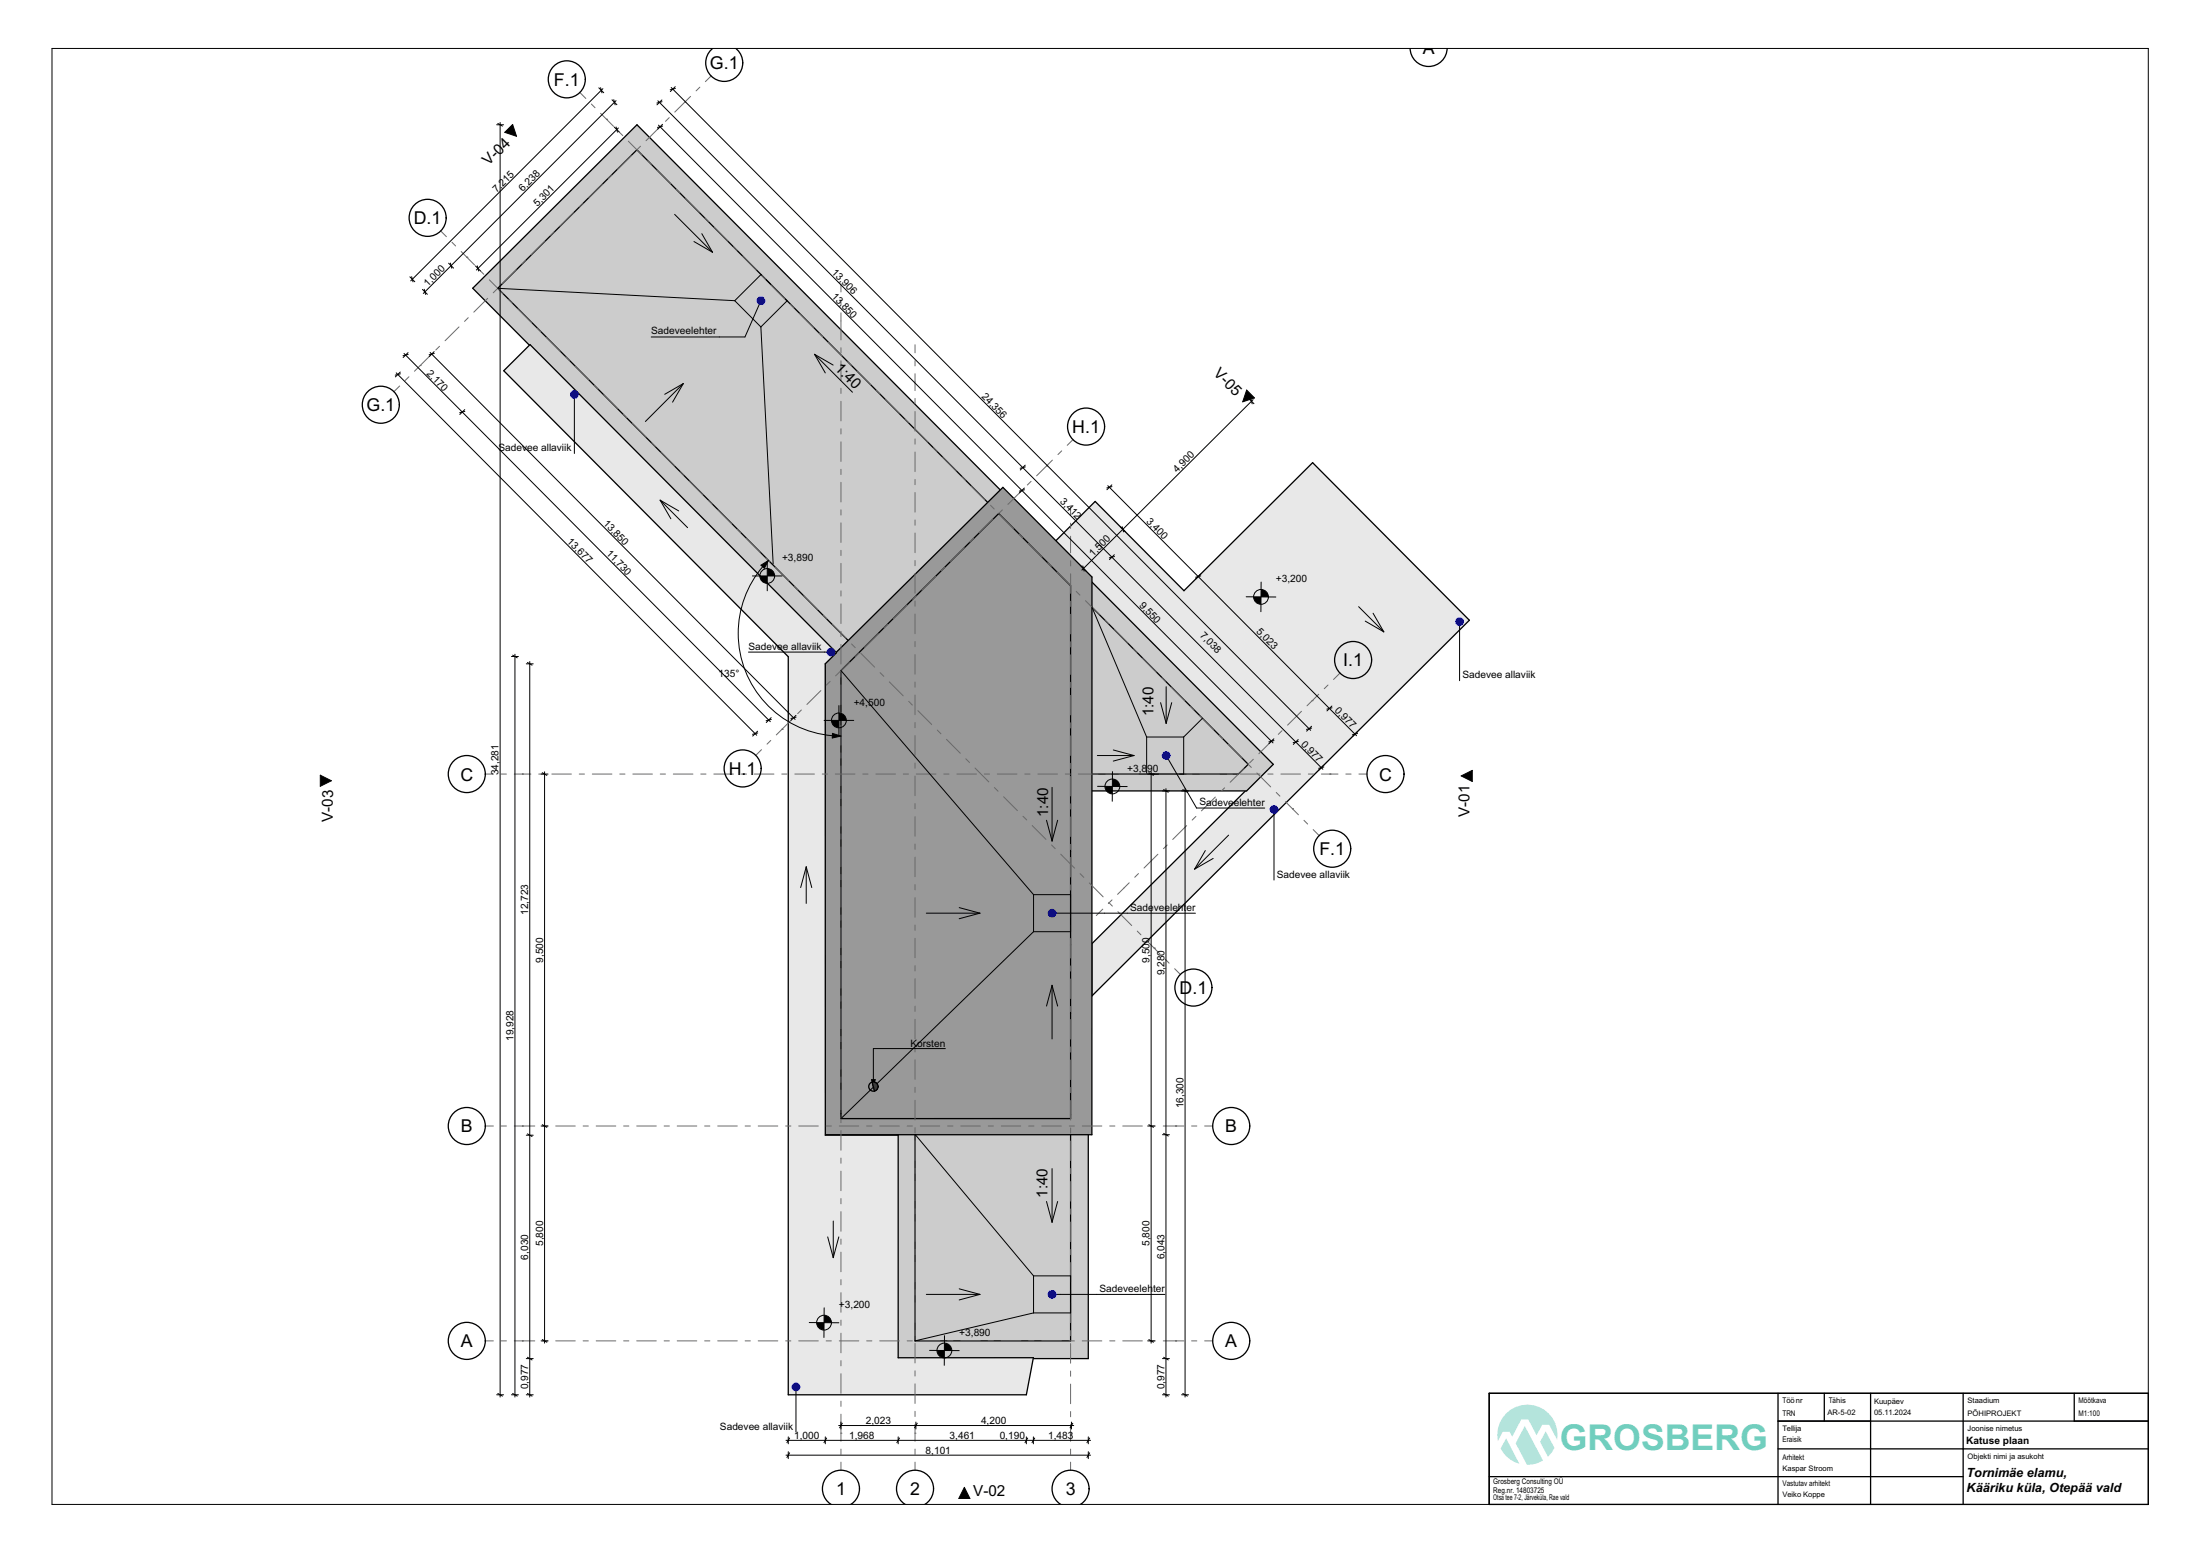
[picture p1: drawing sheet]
<svg xmlns="http://www.w3.org/2000/svg" width="594mm" height="420mm" viewBox="0 0 594 420" stroke-linecap="round" stroke-linejoin="round" font-family="sans-serif">
<path d="M480.1 376.1v30M492.6 376.1v7.5M505.1 376.1v30M530.1 376.1v30M560 376.1v7.5M580 376.1h-177.9v30M402.1 398.6h128M480.1 383.6h99.9M480.1 391.1h99.9" fill="none" stroke="#000" stroke-width=".35"/>
<g fill="#b4e4dc">
<path d="M417.3 386.3l2.4 4.5-.8 1.3-.9 1.1-2.2-4z" fill-rule="evenodd"/>
<path d="M406.7 388.2l3.5 6.9a8.1 8.1 0 0 1-5-4.1z" fill-rule="evenodd"/>
<path d="M411.7 384.9l4.9 9.3-1.4 .7-1.4 .4-1.5 .1-3.1-5.8z" fill-rule="evenodd"/>
<path d="M406.6 381.5a8.1 8.1 0 0 1 9.5-1.5 8.1 8.1 0 0 1 4.3 8.6l-2.1-4h-1.9l-1.5 2.8-2.3-4.2h-1.9l-2.4 4.6-.7-1.3h-1.9l-1.3 2.5a8.1 8.1 0 0 1 2.2-7.5z" fill-rule="evenodd"/>
</g>
<path d="M402.1 376.1h177.9v30h-177.9z" fill="none" stroke="#000" stroke-width=".35"/>
<path d="M14 13.1h566v393h-566z" fill="none" stroke="#000" stroke-width=".27"/>
<!-- layer: Shell - Roof -->
<path d="M127.6 77.8l44.4-44.1 98.2 98.6-44.5 44z" fill-rule="evenodd" fill="#ccc"/>
<path d="M127.6 77.8l44.4-44.1 98.2 98.6-44.5 44z" fill="none" stroke="#000" stroke-width=".35"/>
<path d="M134.4 77.8l37.6-37.4 97.7 98.2-37.6 37.4z" fill-rule="evenodd" fill="#ccc"/>
<path d="M134.4 77.8l37.6-37.4 97.7 98.2-37.6 37.4z" fill="none" stroke="#000" stroke-width=".35"/>
<path d="M283.8 147.2l11.9-11.8 24 24 34.7-34.5 42.3 42.5-101.9 101.4v-14.1l48.3-48z" fill-rule="evenodd" fill="#e8e8e8"/>
<path d="M283.8 147.2l11.9-11.8 24 24 34.7-34.5 42.3 42.5-101.9 101.4v-14.1l48.3-48z" fill="none" stroke="#000" stroke-width=".35"/>
<path d="M289.1 151.3l54.7 55-7.2 7.2h-47.5z" fill-rule="evenodd" fill="#ccc"/>
<path d="M289.1 151.3l54.7 55-7.2 7.2h-47.5z" fill="none" stroke="#000" stroke-width=".35"/>
<path d="M289.1 158.1l47.9 48.2-2.6 2.6h-45.3z" fill-rule="evenodd" fill="#ccc"/>
<path d="M289.1 158.1l47.9 48.2-2.6 2.6h-45.3z" fill="none" stroke="#000" stroke-width=".35"/>
<!-- layer: 2D Drafting - General -->
<path d="M198.4 81.2l7.1-7.1 7 7.1-7.1 7.1zM309.6 198.9h10v10h-10z" fill="none" stroke="#000" stroke-width=".27"/>
<!-- layer: Shell - Roof -->
<path d="M242.3 306.2h51.5v60.5h-51.5z" fill-rule="evenodd" fill="#ccc"/>
<path d="M242.3 306.2h51.5v60.5h-51.5z" fill="none" stroke="#000" stroke-width=".35"/>
<path d="M247.1 303.9h42v58h-42z" fill-rule="evenodd" fill="#ccc"/>
<path d="M247.1 303.9h42v58h-42z" fill="none" stroke="#000" stroke-width=".35"/>
<path d="M222.8 179l48-47.4 24 24.2v150.5h-72z" fill-rule="evenodd" fill="#999"/>
<path d="M222.8 179l48-47.4 24 24.2v150.5h-72z" fill="none" stroke="#000" stroke-width=".35"/>
<path d="M136 100.1l7.1-7.1 82.8 83.2-3.1 3v127.2h19.7v60.1h36.5l-1.9 10h-64.3v-199.2z" fill-rule="evenodd" fill="#e8e8e8"/>
<path d="M136 100.1l7.1-7.1 82.8 83.2-3.1 3v127.2h19.7v60.1h36.5l-1.9 10h-64.3v-199.2z" fill="none" stroke="#000" stroke-width=".35"/>
<path d="M227.1 181l42.6-42.4 19.4 19.5v143.8h-62z" fill-rule="evenodd" fill="#999"/>
<path d="M227.1 181l42.6-42.4 19.4 19.5v143.8h-62z" fill="none" stroke="#000" stroke-width=".35"/>
<!-- layer: Structural - Grid -->
<g fill="none" stroke="#6a6a6a" stroke-width=".27">
<path d="M156.6 25l1.6 1.6M159.7 28.1l1 1M162.2 30.6l3.5 3.5M163.8 32.2h.1M167.2 35.6l1 1M169.6 38.1l3.8 3.8M172.9 39.5l-1 1M178.2 34.2l-3.8 3.8M180.7 31.8l-1 1M184.9 27.6h.1M186.5 26l-4.3 4.3M189 23.5l-1 1"/>
<path d="M192 20.5l-1.5 1.5M154.9 57.4l-3.7 3.7M157.4 54.9l-1 1M162.7 49.7l-3.8 3.7M165.2 47.2l-1 1M170.4 42l-3.7 3.7M174.9 43.4l1 1M177.4 45.9l3.7 3.7M182.6 51.1l1 1M185.1 53.6l3.7 3.8M190.3 58.9l1 1M119 62.3l1.5 1.6"/>
<path d="M122 65.4l1 1M124.5 67.9l3.6 3.6M126 69.4h.1M129.6 73l1 1M132.1 75.5l3.8 3.8M134.2 78l-1 1M139.4 72.8l-3.7 3.7M141.9 70.3l-1 1M147.2 65.1l-3.8 3.7M149.7 62.6l-1 1M192.8 61.4l3.7 3.7M198 66.6l1 1"/>
<path d="M200.5 69.1l3.7 3.8M205.7 74.4l1 1M208.2 76.9l3.7 3.7M227.1 76.6v2.2M113.5 98.7h.1M116.2 96l-4.3 4.2M118.7 93.5l-1 1M123.9 88.2l-3.7 3.8M126.4 85.8l-1 1M131.7 80.5l-3.8 3.8M137.3 80.8l1 1M139.8 83.3l3.8 3.7"/>
<path d="M145.1 88.5l1 1M147.6 91l3.7 3.8M152.8 96.3l1 1M155.3 98.8l3.7 3.7M213.4 82.1l1 1M215.9 84.6l3.8 3.8M221.2 89.9l1 1M223.6 92.4l3.8 3.7M227.1 80.9v1.4M227.1 84.5v7.2M227.1 93.9v1.4M227.1 97.4v5.3"/>
<path d="M228.9 97.6l1 1M247.1 93.1v2.1M247.1 97.3v1.5M107.9 104.2l-1.5 1.5M110.4 101.7l-1 1M160.5 104l1 1M163 106.5l3.7 3.8M168.2 111.8l1 1M170.7 114.3l3.7 3.7M175.9 119.5l1 1M227.1 104.8v1.4M227.1 108.3v5.3"/>
<path d="M227.1 115.7v1.4M227.1 119.3v5.3M231.4 100.1l3.7 3.8M236.6 105.4l1 1M239.1 107.9l3.7 3.7M244.3 113.1l1 1M246.8 115.6l3.7 3.8M247.1 100.9v4.5M247.1 107.5v1.5M247.1 111.1v5.3M247.1 118.5v1.4M289.7 118.7l-1.5 1.5"/>
<path d="M178.4 122.1l3.7 3.7M183.6 127.3l1 1M186.1 129.8l3.8 3.8M191.3 135.1l1 1M193.8 137.6l3.8 3.7M227.1 126.7v1.4M227.1 130.2v5.3M227.1 137.6v1.4M247.1 122v5.3M247.1 129.4v1.4M247.1 132.9v5.3M252 120.9l1 1"/>
<path d="M254.5 123.4l3.7 3.7M259.7 128.6l1 1M262.2 131.1l3.7 3.8M267.4 136.4l1 1M269.9 138.9l3.8 3.7M270.6 137.6l-1 1M275.9 132.4l-3.8 3.7M278.4 129.9l-1 1M282.6 125.7h.1M284.2 124.2l-4.3 4.2M286.7 121.7l-1 1M289.1 136.9v2.2"/>
<path d="M199.1 142.8l1 1M201.5 145.3l3.8 3.8M206.8 150.6l1 1M209.3 153.1l3.7 3.7M214.5 158.3l1 1M227.1 141.1v5.3M227.1 148.5v1.5M227.1 152.1v5.3M227.1 159.5v1.4M247.1 140.4v1.4M247.1 143.9v5.3M247.1 151.3v1.4"/>
<path d="M247.1 154.8v5.3M252.6 155.6l-3.7 3.7M255.1 153.1l-1 1M260.4 147.8l-3.8 3.8M262.9 145.4l-1 1M268.1 140.1l-3.7 3.8M275.2 144.1l.9 1M277.6 146.6l3.8 3.8M282.9 151.9l1 1M285.4 154.4l3.7 3.7M289.1 141.2v1.4M289.1 144.7v4.5"/>
<path d="M289.1 151.4v1.4M289.1 154.9v5.3M290.6 159.6l1 1M217 160.8l3.7 3.8M222.2 166.1l1 1M224.7 168.6l3.7 3.7M227.1 163v5.3M227.1 170.4v1.4M227.1 173.9v5.3M229.4 178.7l-3.8 3.7M229.9 173.8l1 1M231.9 176.2l-1 1"/>
<path d="M232.4 176.3l3.7 3.8M237.1 171l-3.7 3.7M239.6 168.5l-1 1M244.9 163.3l-3.8 3.7M247.1 162.2v1.4M247.1 165.8v5.2M247.1 173.2v1.4M247.1 176.7v5.3M247.4 160.8l-1 1M289.1 162.3v1.4M289.1 165.8v5.3M289.1 173.2v1.4"/>
<path d="M289.1 176.8v5.2M293.1 162.1l3.7 3.8M298.3 167.4l1 1M300.8 169.9l3.7 3.7M306 175.1l1 1M308.5 177.6l3.7 3.8M208.1 199.9l-1 1M211.1 196.8h.1M213.9 194.1l-4.3 4.3M216.4 191.6l-1 1M221.6 186.4l-3.7 3.7M224.1 183.9l-1 1"/>
<path d="M227.1 181.4v1.4M227.1 184.9v5.3M227.1 192.3v1.4M227.1 195.8v5.3M237.6 181.6l1 1M240.1 184.1l3.8 3.7M245.3 189.3l1 1M247.1 184.1v1.4M247.1 187.6v5.3M247.1 195v1.4M247.1 198.6v5.3M247.8 191.8l3.8 3.8"/>
<path d="M253.1 197.1l1 1M255.5 199.6l3.8 3.7M289.1 184.2v1.4M289.1 187.7v5.3M289.1 195.1v1.4M289.1 198.6v5.3M313.7 182.9l1 1M316.2 185.4l3.7 3.7M321.4 190.6l1 1M323.9 193.1l3.8 3.8M329.2 198.4l.9 1M343.6 199.7l-3.7 3.7"/>
<path d="M346.1 197.2l-1 1M351.4 192l-3.8 3.7M354.3 189.1h.1M356.1 187.4l-3.2 3.1M358.6 184.9l-1 1M361.8 181.7l-1.7 1.7M131 208.9h2.2M135.3 208.9h1.4M138.9 208.9h4.4M141 208.9h.1M145.5 208.9h1.4M149 208.9h5.3"/>
<path d="M156.4 208.9h1.4M159.9 208.9h5.3M167.3 208.9h1.4M170.9 208.9h5.3M178.3 208.9h1.4M181.8 208.9h5.3M189.2 208.9h1.4M192.7 208.9h5.3M200.1 208.9h1.5M203.7 208.9h5.3M205.6 202.4l-1.5 1.5M211.1 208.9h1.4"/>
<path d="M214.6 208.9h5.3M222 208.9h1.4M225.5 208.9h5.3M227.1 203.2v1.4M227.1 206.8v5.2M227.1 214.2v1.4M227.1 217.7v5.3M232.9 208.9h1.5M236.5 208.9h5.3M243.9 208.9h1.4M247.1 206v1.4M247.1 209.5v5.3"/>
<path d="M247.1 216.9v1.4M247.4 208.9h5.3M254.8 208.9h1.4M258.3 208.9h5.3M260.8 204.8l1 1M263.3 207.3l3.7 3.8M265.8 208.9h1.4M268.5 212.6l1 1M269.3 208.9h5.3M271 215.1l3.7 3.7M276.7 208.9h1.4M280.2 208.9h5.3"/>
<path d="M287.6 208.9h1.4M289.1 206v1.4M289.1 209.6v5.3M289.1 217v1.4M291.2 208.9h5.2M298.6 208.9h1.4M302.1 208.9h5.3M309.5 208.9h1.4M313 208.9h5.3M320.4 208.9h1.4M324 208.9h5.3M328.1 215.1l-3.7 3.8"/>
<path d="M330.6 212.7l-1 1M331.4 208.9h1.4M331.6 200.9l3.8 3.7M334.9 208.9h5.3M335.9 207.4l-3.8 3.8M336.9 206.1l1 1M338.4 204.9l-1 1M339.4 208.6l3.7 3.8M342.3 208.9h1.4M344.6 213.9l1 1M345.8 208.9h5.3M347.1 216.4l3.5 3.5"/>
<path d="M349 218.3h.1M353.2 208.9h1.5M356.8 208.9h4.5M359.1 208.9h.1M363.4 208.9h1.4M366.9 208.9h2.2M227.1 225.1v1.4M227.1 228.6v5.3M227.1 236v1.4M227.1 239.6v5.3M247.1 220.4v5.3M247.1 227.8v1.5"/>
<path d="M247.1 231.4v5.3M247.1 238.8v1.4M276.2 220.3l1 1M278.7 222.8l3.7 3.8M283.9 228.1l1 1M286.4 230.6l3.7 3.7M289.1 220.5v5.3M289.1 227.9v1.4M289.1 231.4v5.3M289.1 238.8v1.5M291.6 235.8l1 1M294.1 238.3l3.8 3.8"/>
<path d="M304.9 238.3l-3.2 3.1M307.4 235.8l-1 1M312.6 230.6l-3.7 3.7M315.1 228.1l-1 1M320.4 222.9l-3.8 3.7M322.9 220.4l-1 1M352.1 221.4l1 1M354.6 223.9l1.6 1.6M227.1 247v1.4M227.1 250.5v5.3M227.1 257.9v1.4M247.1 242.3v5.3"/>
<path d="M247.1 249.7v1.4M247.1 253.2v5.3M289.1 242.4v5.3M289.1 249.8v1.4M289.1 253.3v5.3M297.7 245.4l-1.7 1.7M299.3 243.6l1 1M300.2 242.9l-1 1M301.8 246.1l3.8 3.7M307.1 251.3l1 1M309.5 253.8l3.7 3.7M311.6 255.9h.1"/>
<path d="M314.7 259l1 1M227.1 261.4v5.3M227.1 268.8v1.5M227.1 272.4v5.3M227.1 279.8v1.4M247.1 260.6v1.5M247.1 264.2v5.3M247.1 271.6v1.4M247.1 275.1v5.3M289.1 260.7v1.4M289.1 264.2v5.3M289.1 271.6v1.5"/>
<path d="M289.1 275.2v5.3M317.2 261.5l1.5 1.5M227.1 283.3v5.3M227.1 290.7v1.4M227.1 294.2v5.3M247.1 282.5v1.4M247.1 286v5.3M247.1 293.5v1.4M247.1 297v5.3M289.1 282.6v1.4M289.1 286.1v5.3M289.1 293.5v1.4"/>
<path d="M289.1 297v5.3M131 303.9h2.2M135.3 303.9h1.4M138.9 303.9h5.5M141 303.9h.1M146.5 303.9h1.4M150 303.9h5.3M157.4 303.9h1.5M161 303.9h5.3M168.4 303.9h1.4M171.9 303.9h5.3M179.3 303.9h1.4"/>
<path d="M182.8 303.9h5.3M190.3 303.9h1.4M193.8 303.9h5.3M201.2 303.9h1.4M204.7 303.9h5.3M212.1 303.9h1.4M215.7 303.9h5.2M223.1 303.9h1.4M226.6 303.9h5.3M227.1 301.6v1.5M227.1 305.2v5.3M227.1 312.6v1.4"/>
<path d="M227.1 316.1v5.3M234 303.9h1.4M237.5 303.9h5.3M244.9 303.9h1.4M247.1 304.4v1.4M247.1 307.9v5.3M247.1 315.3v1.4M247.1 318.9v5.2M248.5 303.9h5.3M255.9 303.9h1.4M259.4 303.9h5.3M266.8 303.9h1.4"/>
<path d="M270.3 303.9h5.3M277.7 303.9h1.5M281.3 303.9h5.3M288.7 303.9h1.4M289.1 304.5v1.4M289.1 308v5.3M289.1 315.4v1.4M289.1 318.9v5.3M292.2 303.9h5.3M299.6 303.9h1.4M303.1 303.9h5.3M310.5 303.9h1.5"/>
<path d="M314.1 303.9h5.5M317.4 303.9h.1M321.7 303.9h1.4M325.3 303.9h2.1M227.1 323.5v1.4M227.1 327v5.3M227.1 334.5v1.4M227.1 338v5.3M247.1 326.3v1.4M247.1 329.8v5.3M247.1 337.2v1.4M289.1 326.3v1.4"/>
<path d="M289.1 329.9v5.2M289.1 337.3v1.4M227.1 345.4v1.4M227.1 348.9v5.3M227.1 356.3v1.4M227.1 359.9v5.2M247.1 340.7v5.3M247.1 348.1v1.4M247.1 351.7v5.3M247.1 359.1v1.4M289.1 340.8v5.3M289.1 348.2v1.4"/>
<path d="M289.1 351.7v5.3M289.1 359.1v1.4M131 361.9h2.2M135.3 361.9h1.4M138.9 361.9h5.5M141 361.9h.1M146.5 361.9h1.4M150 361.9h5.3M157.4 361.9h1.5M161 361.9h5.3M168.4 361.9h1.4M171.9 361.9h5.3"/>
<path d="M179.3 361.9h1.4M182.8 361.9h5.3M190.3 361.9h1.4M193.8 361.9h5.3M201.2 361.9h1.4M204.7 361.9h5.3M212.1 361.9h1.4M215.7 361.9h5.2M223.1 361.9h1.4M226.6 361.9h5.3M227.1 367.3v1.4M227.1 370.8v5.3"/>
<path d="M227.1 378.2v1.4M234 361.9h1.4M237.5 361.9h5.3M244.9 361.9h1.4M247.1 362.6v5.3M247.1 370v1.4M247.1 373.5v5.3M248.5 361.9h5.3M255.9 361.9h1.4M259.4 361.9h5.3M266.8 361.9h1.4M270.3 361.9h5.3"/>
<path d="M277.7 361.9h1.5M281.3 361.9h5.3M288.7 361.9h1.4M289.1 362.7v5.3M289.1 370.1v1.4M289.1 373.6v5.3M292.2 361.9h5.3M299.6 361.9h1.4M303.1 361.9h5.3M310.5 361.9h1.5M314.1 361.9h5.5M317.4 361.9h.1"/>
<path d="M321.7 361.9h1.4M325.3 361.9h2.1M227.1 386.8h.1M227.1 381.7v7.3M227.1 391.1v1.5M227.1 394.7v2.1M247.1 386.8h.1M247.1 380.9v1.5M247.1 384.5v4.5M247.1 391.1v1.5M247.1 394.7v2.1M289.1 386.8h.1"/>
<path d="M289.1 381v1.4M289.1 384.5v4.5M289.1 391.1v1.5M289.1 394.7v2.1"/>
</g>
<g fill="none" stroke="#000" stroke-width=".35">
<path d="M192.5 13a5 5 0 0 0-.6 7.4 5 5 0 0 0 7.3 0 5 5 0 0 0-.6-7.4M380.7 13a5 5 0 0 0 5 4.9 5 5 0 0 0 5-4.9M224.5 406.1a5 5 0 0 1-1.3-7.5 5 5 0 0 1 7.7 0 5 5 0 0 1-1.3 7.5M244.5 406.1a5 5 0 0 1-1.3-7.5 5 5 0 0 1 7.7 0 5 5 0 0 1-1.3 7.5M286.5 406.1a5 5 0 0 1-1.3-7.5 5 5 0 0 1 7.7 0 5 5 0 0 1-1.3 7.5"/>
<circle cx="153" cy="21.4" r="5"/>
<circle cx="115.5" cy="58.8" r="5"/>
<circle cx="102.8" cy="109.2" r="5"/>
<circle cx="293.2" cy="115.1" r="5"/>
<circle cx="365.3" cy="178.2" r="5"/>
<circle cx="126" cy="208.9" r="5"/>
<circle cx="200.5" cy="207.4" r="5"/>
<circle cx="374.1" cy="208.9" r="5"/>
<circle cx="359.7" cy="229.1" r="5"/>
<circle cx="322.2" cy="266.6" r="5"/>
<circle cx="126" cy="303.9" r="5"/>
<circle cx="332.4" cy="303.9" r="5"/>
<circle cx="126" cy="361.9" r="5"/>
<circle cx="332.4" cy="361.9" r="5"/>
</g>
<!-- layer: 2D Drafting - General -->
<g fill="none" stroke="#000" stroke-width=".27">
<path d="M182.2 57.9l10.2 10.2M134.4 77.8l64 3.4M187.4 65.2l5 2.9M189.5 63.1l2.9 5M205.4 88.3l3.4 63.9M219.9 95.6l10.3 10.3M219.9 95.6l5 2.9M219.9 95.6l2.9 5.1M184.5 103.5l-10.2 10.3M184.5 103.5l-2.9 5.1M184.5 103.5l-5 2.9M178.2 135l7.4 7.4"/>
<path d="M178.2 135l5.1 2.9M178.2 135l2.9 5M294.8 163.9l14.8 35M366.8 163.8l6.8 6.8M368.6 167.7l5 2.9M370.7 165.5l2.9 5.1M227.1 181l52 60.5M313.4 189.7l1.5 5.6M314.9 185.4v9.9M316.4 189.7l-1.5 5.6M324.7 193.9l-5.1 5M284.1 212.5v14.5"/>
<path d="M296.3 203.9h9.9M300.6 202.4l5.6 1.5M306.2 203.9l-5.6 1.5M217.7 234v9.9M217.7 234l1.5 5.6M217.7 234l-1.5 5.6M282.6 221.4l1.5 5.6M285.6 221.4l-1.5 5.6M325.4 229.6l-2.9 5M327.6 231.7l-5.1 2.9M331.7 225.4l-9.2 9.2M250.1 246.5h14.5"/>
<path d="M259 245l5.6 1.5M264.6 246.5l-5.6 1.5M279.1 251.5l-52 50.4M284.1 266v14.4M284.1 266l1.5 5.6M284.1 266l-1.5 5.6M247.1 306.2l32 38.2M284.1 315.4v14.5M223.5 333.9l1.5 5.6M225 329.6v9.9M226.5 333.9l-1.5 5.6M282.6 324.3l1.5 5.6"/>
<path d="M285.6 324.3l-1.5 5.6M250.1 349.4h14.5M259 347.9l5.6 1.5M264.6 349.4l-5.6 1.5M279.1 354.4l-32 7.5"/>
</g>
<g fill="none" stroke="#000" stroke-width=".35">
<path d="M235.5 292.1l.6 2.4"/>
<circle cx="235.8" cy="293.3" r="1.25"/>
</g>
<!-- layer: Marker - Elevation -->
<path d="M136.3 35.7l2.1-2.1 1.1 3.2zM336.6 105.3l2.1 2.1-3.2 1.1zM86.5 209.2l3 1.5-3 1.5zM394.5 209.4l3-1.5v3zM260.4 401.5l1.5 3h-3z" fill="#000"/>
<path d="M136.3 35.7l2.1-2.1 1.1 3.2zM336.6 105.3l2.1 2.1-3.2 1.1zM86.5 209.2l3 1.5-3 1.5zM394.5 209.4l3-1.5v3zM260.4 401.5l1.5 3h-3z" fill="none" stroke="#000" stroke-width=".27"/>
<!-- layer: Dimensioning - General -->
<g fill="none" stroke="#000" stroke-width=".27">
<path d="M134.1 33.7h1.9M134.4 33.3l1.3 .7M135 33.1v344M161.7 23.7l1.3 1.3M162.2 23.7l.3 1.4M162.8 23.9l-51.9 51.9M165.2 26.9l1.4 1.4M165.7 26.9l.4 1.4M165.9 34.3l1.3 1.3M166.3 27.2l-52 52M166.3 34.3l.4 1.4M167 34.5l-38.4 38.4"/>
<path d="M177.6 27.2l179.6 180.4M177.8 33.8l165.9 166.7M178.7 27l-1.3 1.3M178.7 27.5l-1.3 .3M178.9 33.6l-1.3 1.3M178.9 34l-1.4 .4M181.2 23.6l172.7 173.5M182.3 23.4l-1.3 1.3M182.3 23.9l-1.3 .3M110.7 74.7l1.3 1.3M111.1 74.7l.4 1.4M114.1 78.1l1.3 1.3"/>
<path d="M114.5 78.1l.4 1.4M121.1 71l1.4 1.4M121.6 71l.4 1.4M128.4 71.8l1.3 1.3M128.9 71.8l.3 1.4M109.1 95.4l98.9 99.4M110.2 95.2l-1.4 1.3M110.2 95.7l-1.4 .3M116.1 95.1l98.6 99.1M117.2 94.9l-1.3 1.3M117.3 95.4l-1.4 .4M107 100.6l97.3 97.9"/>
<path d="M108.1 100.4l-1.4 1.3M108.1 100.9l-1.4 .4M125.5 110.6l-1.3 1.3M125.5 111l-1.4 .4M337.2 107.6l1.4 1.4M337.7 107.6l.4 1.4M338.3 107.9l-46.2 46M276.6 131.7l-1.3 1.3M276.6 132.2l-1.4 .4M276.8 125.6l-1.3 1.3M276.8 126l-1.4 .4M299.1 131.1l67.2 67.5"/>
<path d="M300.2 130.9l-1.3 1.3M300.2 131.3l-1.4 .4M203.2 155.5h8M205.5 152.6l2-1.3-1.1 2.1zM205.9 153a27.7 27.7 0 0 0 18.8 45.6M207.2 151.5v8M291.9 152.8l1.3 1.3M292.4 152.8l.3 1.3M300.9 149.7l-1.4 1.4M300.9 150.2l-1.4 .4M302.5 142.2l1.3 1.3M303 142.2l.4 1.4"/>
<path d="M324.2 155l-1.4 1.3M324.2 155.4l-1.4 .4M340.5 157.1l-.1 8M138.1 177.2h1.9M138.4 176.8l1.3 .8M139 176.6v200.5M142.1 179.2h1.9M142.4 178.8l1.3 .7M143 178.6v198.5M336.5 161.1h8M204.5 197.4l-1.3 1.3M204.6 197.8l-1.4 .4"/>
<path d="M208.2 193.7l-1.3 1.3M208.3 194.2l-1.4 .4M214.9 193.1l-1.3 1.3M214.9 193.6l-1.3 .3M222.5 194.5h8M224.8 198l2.3 .7-2.4 .5zM226.5 190.5v8M343.9 199.4l-1.3 1.3M344 199.9l-1.4 .4M350.5 199.6l-1.3 1.3M354.1 196l-1.3 1.4M354.2 196.5l-1.4 .4"/>
<path d="M359.6 190.6l-1.3 1.3M359.6 191l-1.4 .4M366.5 197.5l-1.3 1.3M366.5 198l-1.4 .3M146.1 208.9h1.9M146.4 208.6l1.3 .7M147 208.3v154.2M296.3 212.3h8M300.4 208.3l-.1 8M309.9 208.9h1.8M310.2 208.6l1.2 .7M310.8 208.3v154.2"/>
<path d="M313.9 213.5h1.8M314.2 213.1l1.2 .7M314.8 212.9v164.2M319 213.5h1.9M319.3 213.1l1.3 .7M320 212.9v164.2M350.6 200.1l-1.4 .4M357.4 206.5l-1.3 1.4M357.4 207l-1.4 .4M142.1 306.4h1.9M142.4 306.1l1.3 .7M146.1 303.9h1.9"/>
<path d="M146.4 303.6l1.3 .7M309.9 303.9h1.8M310.2 303.6l1.2 .7M313.9 306.3h1.8M314.2 305.9l1.2 .7M218.5 357h8M222.5 353v8M134.1 376.5h1.9M134.4 376.1l1.3 .7M138.1 376.5h1.9M138.4 376.1l1.3 .7M142.1 376.5h1.9"/>
<path d="M142.1 366.7h1.9M142.4 376.1l1.3 .7M142.4 366.4l1.3 .7M146.1 361.9h1.9M146.4 361.6l1.3 .7M251 364.5l8 .1M255 360.5v8M309.9 361.9h1.8M310.2 361.6l1.2 .7M313.9 376.5h1.8M313.9 366.7h1.8M314.2 376.1l1.2 .7"/>
<path d="M314.2 366.4l1.2 .7M319 376.5h1.9M319.3 376.1l1.3 .7M212.2 388.8h82.2M212.2 392.8h82.3M212.8 387.8v1.9M212.8 391.8v1.9M213.2 388.2l-.7 1.2M213.2 392.2l-.7 1.2M222.8 387.8v1.9M223.2 388.2l-.7 1.2M226.4 384.8h63.5"/>
<path d="M227.1 383.8v1.9M227.4 384.2l-.7 1.2M242.5 387.8v1.9M242.9 388.2l-.8 1.2M247.3 383.8v1.9M247.7 384.2l-.8 1.2M277.1 387.8v1.9M277.5 388.2l-.7 1.2M279 387.8v1.9M279.4 388.2l-.7 1.2M289.3 383.8v1.9M289.7 384.2l-.8 1.2"/>
<path d="M293.8 387.8v1.9M293.8 391.8v1.9M294.2 388.2l-.7 1.2M294.2 392.2l-.7 1.2"/>
<circle cx="207.2" cy="155.5" r="2"/>
<circle cx="340.5" cy="161.1" r="2"/>
<circle cx="226.5" cy="194.5" r="2"/>
<circle cx="300.3" cy="212.3" r="2"/>
<circle cx="222.5" cy="357" r="2"/>
<circle cx="255" cy="364.5" r="2"/>
</g>
<g fill="#000">
<path d="M205.5 152.6l2-1.3-1.1 2.1zM224.8 198l2.3 .7-2.4 .5z"/>
<path d="M207.2 153.5a2 2 0 0 1 2 2h-2z" fill-rule="evenodd"/>
<path d="M205.2 155.5h2v2a2 2 0 0 1-2-2z" fill-rule="evenodd"/>
<path d="M340.5 159.1a2 2 0 0 1 2 2h-2z" fill-rule="evenodd"/>
<path d="M338.5 161.1h2v2a2 2 0 0 1-2-2z" fill-rule="evenodd"/>
<path d="M226.5 192.5a2 2 0 0 1 2 2h-2z" fill-rule="evenodd"/>
<path d="M224.5 194.5h2v2a2 2 0 0 1-2-2z" fill-rule="evenodd"/>
<path d="M300.4 210.3a2 2 0 0 1 1.9 2h-2z" fill-rule="evenodd"/>
<path d="M298.3 212.3h2v2a2 2 0 0 1-2-2z" fill-rule="evenodd"/>
<path d="M222.5 355a2 2 0 0 1 2 2h-2z" fill-rule="evenodd"/>
<path d="M220.5 357h2v2a2 2 0 0 1-2-2z" fill-rule="evenodd"/>
<path d="M255 362.5a2 2 0 0 1 2 2h-2z" fill-rule="evenodd"/>
<path d="M253 364.5h2v2a2 2 0 0 1-2-2z" fill-rule="evenodd"/>
</g>
<!-- layer: Annotation - Label -->
<path d="M285.1 349.4h1.3" fill="none" stroke="#000" stroke-width=".27"/>
<circle cx="284.1" cy="349.4" r="1" fill="none" stroke="#00f" stroke-width=".35"/>
<circle cx="284.1" cy="349.4" r="1" fill="#00f"/>
<path d="M285.1 246.5h13.1M286.4 349.4h28.1" fill="none" stroke="#000" stroke-width=".27"/>
<circle cx="284.1" cy="246.5" r="1" fill="none" stroke="#00f" stroke-width=".35"/>
<circle cx="284.1" cy="246.5" r="1" fill="#00f"/>
<path d="M315.4 204.8l7.7 13.3M298.2 246.5h24.6" fill="none" stroke="#000" stroke-width=".27"/>
<circle cx="314.9" cy="203.9" r="1" fill="none" stroke="#00f" stroke-width=".35"/>
<circle cx="314.9" cy="203.9" r="1" fill="#00f"/>
<path d="M205 82.1l-3.9 8.9M323.1 218.1h18.4" fill="none" stroke="#000" stroke-width=".27"/>
<circle cx="205.5" cy="81.2" r="1" fill="none" stroke="#00f" stroke-width=".35"/>
<circle cx="205.5" cy="81.2" r="1" fill="#00f"/>
<path d="M201.1 91h-25.3M344 219.5v18" fill="none" stroke="#000" stroke-width=".27"/>
<circle cx="344" cy="218.5" r="1" fill="none" stroke="#00f" stroke-width=".35"/>
<circle cx="344" cy="218.5" r="1" fill="#00f"/>
<path d="M155.1 107.5v14.9" fill="none" stroke="#000" stroke-width=".27"/>
<circle cx="155.1" cy="106.5" r="1" fill="none" stroke="#00f" stroke-width=".35"/>
<circle cx="155.1" cy="106.5" r="1" fill="#00f"/>
<path d="M222.6 176h.7" fill="none" stroke="#000" stroke-width=".27"/>
<circle cx="224.3" cy="176" r="1" fill="none" stroke="#00f" stroke-width=".35"/>
<circle cx="224.3" cy="176" r="1" fill="#00f"/>
<path d="M222.6 176h-20.5" fill="none" stroke="#000" stroke-width=".27"/>
<path d="M235.3 291.4h1l-.5 1.9zM255.2 283h-19.4v8.4" fill="none" stroke="#000" stroke-width=".27"/>
<path d="M235.3 291.4h1l-.5 1.9z" fill="#000"/>
<!-- layer: 2D Drafting - General -->
<path d="M279.1 241.5h10v10h-10zM279.1 344.4h10v10h-10z" fill="none" stroke="#000" stroke-width=".27"/>
<path d="M235.5 292.1a1.25 1.25 0 0 1 1.5 .9 1.25 1.25 0 0 1-.9 1.5z" fill-rule="evenodd" fill="#5a400a"/>
<path d="M235.5 292.1a1.25 1.25 0 0 1 1.5 .9 1.25 1.25 0 0 1-.9 1.5z" fill="none" stroke="#000" stroke-width=".27"/>
<!-- layer: Annotation - Label -->
<path d="M394.1 168.8v14.9" fill="none" stroke="#000" stroke-width=".27"/>
<circle cx="394.1" cy="167.8" r="1" fill="none" stroke="#00f" stroke-width=".35"/>
<circle cx="394.1" cy="167.8" r="1" fill="#00f"/>
<path d="M214.9 375.4v11.1" fill="none" stroke="#000" stroke-width=".27"/>
<circle cx="214.9" cy="374.4" r="1" fill="none" stroke="#00f" stroke-width=".35"/>
<circle cx="214.9" cy="374.4" r="1" fill="#00f"/>
<text font-size="9.6" fill="#71cebe" x="421.1" y="391.5">GROSBERG</text>
<g font-size="4.8">
<text x="384.1" y="14.7">A</text>
<text x="149.6" y="23.2">F.1</text>
<text x="191.7" y="18.7">G.1</text>
<text x="111.7" y="60.6">D.1</text>
<text x="98.9" y="111">G.1</text>
<text x="289.5" y="116.9">H.1</text>
<text x="362.7" y="179.9">I.1</text>
<text x="196.8" y="209.2">H.1</text>
<text x="124.3" y="210.7">C</text>
<text x="372.4" y="210.7">C</text>
<text x="356.2" y="230.8">F.1</text>
<text x="318.5" y="268.3">D.1</text>
<text x="124.4" y="305.7">B</text>
<text x="330.8" y="305.7">B</text>
<text x="124.4" y="363.7">A</text>
<text x="330.8" y="363.7">A</text>
<text x="225.7" y="403.6">1</text>
<text x="245.7" y="403.6">2</text>
<text x="287.7" y="403.6">3</text>
</g>
<g font-size="4.1">
<text x="131.9" y="44.9" transform="rotate(-45 131.9 44.9)">V-04</text>
<text x="225.2" y="99.5" transform="rotate(45 225.2 99.5)">1:40</text>
<text x="327.4" y="100.9" transform="rotate(45 327.4 100.9)">V-05</text>
<text x="311.5" y="193.3" transform="rotate(-90 311.5 193.3)">1:40</text>
<text x="89.9" y="221.8" transform="rotate(-90 89.9 221.8)">V-03</text>
<text x="283" y="220.5" transform="rotate(-90 283 220.5)">1:40</text>
<text x="396.7" y="220.5" transform="rotate(-90 396.7 220.5)">V-01</text>
<text x="282.8" y="323.3" transform="rotate(-90 282.8 323.3)">1:40</text>
<text x="262.8" y="403.7">V-02</text>
</g>
<g font-size="3.4">
<text x="531" y="398.8">Tornimäe elamu,</text>
<text x="531" y="402.7">Kääriku küla, Otepää vald</text>
</g>
<g font-size="2.7">
<text x="134.1" y="52" transform="rotate(-45 134.1 52)">7,215</text>
<text x="141.1" y="51.8" transform="rotate(-45 141.1 51.8)">6,238</text>
<text x="145.1" y="55.9" transform="rotate(-45 145.1 55.9)">5,301</text>
<text x="115.6" y="77.4" transform="rotate(-45 115.6 77.4)">1,000</text>
<text x="224.4" y="73.7" transform="rotate(45 224.4 73.7)">13,906</text>
<text x="224.4" y="80.1" transform="rotate(45 224.4 80.1)">13,850</text>
<text x="175.8" y="90.3">Sadeveelehter</text>
<text x="115" y="100.8" transform="rotate(45 115 100.8)">2,170</text>
<text x="264.9" y="107.1" transform="rotate(45 264.9 107.1)">24,356</text>
<text x="134.6" y="121.7">Sadevee allaviik</text>
<text x="317.8" y="127.7" transform="rotate(-45 317.8 127.7)">4,900</text>
<text x="286" y="135.6" transform="rotate(45 286 135.6)">3,412</text>
<text x="162.7" y="141.4" transform="rotate(45 162.7 141.4)">13,850</text>
<text x="309.4" y="140.9" transform="rotate(45 309.4 140.9)">3,400</text>
<text x="153" y="146.3" transform="rotate(45 153 146.3)">13,677</text>
<text x="163.6" y="149.6" transform="rotate(45 163.6 149.6)">11,730</text>
<text x="211.2" y="151.5">+3,890</text>
<text x="295.2" y="150.3" transform="rotate(-45 295.2 150.3)">1,500</text>
<text x="344.5" y="157.1" transform="rotate(1 344.5 157.1)">+3,200</text>
<text x="307.5" y="163.5" transform="rotate(45 307.5 163.5)">9,550</text>
<text x="323.8" y="171.7" transform="rotate(45 323.8 171.7)">7,038</text>
<text x="339.1" y="170.7" transform="rotate(45 339.1 170.7)">5,023</text>
<text x="202.1" y="175.3">Sadevee allaviik</text>
<text x="194" y="182.7">135°</text>
<text x="394.9" y="183.1">Sadevee allaviik</text>
<text x="230.5" y="190.5">+4,500</text>
<text x="360.3" y="192" transform="rotate(45 360.3 192)">0,977</text>
<text x="351.2" y="201" transform="rotate(45 351.2 201)">0,977</text>
<text x="134.6" y="209.3" transform="rotate(-90 134.6 209.3)">34,281</text>
<text x="304.4" y="208.3" transform="rotate(1 304.4 208.3)">+3,890</text>
<text x="323.8" y="217.4">Sadeveelehter</text>
<text x="344.7" y="236.9">Sadevee allaviik</text>
<text x="305.1" y="245.8">Sadeveelehter</text>
<text x="142.6" y="247" transform="rotate(-90 142.6 247)">12,723</text>
<text x="146.6" y="259.9" transform="rotate(-90 146.6 259.9)">9,500</text>
<text x="310.4" y="259.9" transform="rotate(-90 310.4 259.9)">9,500</text>
<text x="314.4" y="263.3" transform="rotate(-90 314.4 263.3)">9,280</text>
<text x="138.6" y="281" transform="rotate(-90 138.6 281)">19,928</text>
<text x="245.8" y="282.5">Korsten</text>
<text x="319.6" y="299.2" transform="rotate(-90 319.6 299.2)">16,300</text>
<text x="142.6" y="340" transform="rotate(-90 142.6 340)">6,030</text>
<text x="146.6" y="336.4" transform="rotate(-90 146.6 336.4)">5,800</text>
<text x="310.4" y="336.4" transform="rotate(-90 310.4 336.4)">5,800</text>
<text x="314.4" y="339.9" transform="rotate(-90 314.4 339.9)">6,043</text>
<text x="226.5" y="353" transform="rotate(1 226.5 353)">+3,200</text>
<text x="296.9" y="348.7">Sadeveelehter</text>
<text x="259" y="360.6" transform="rotate(1 259 360.6)">+3,890</text>
<text x="142.6" y="375" transform="rotate(-90 142.6 375)">0,977</text>
<text x="314.4" y="375" transform="rotate(-90 314.4 375)">0,977</text>
<text x="194.4" y="385.9">Sadevee allaviik</text>
<text x="214.4" y="388.4">1,000</text>
<text x="229.3" y="388.4">1,968</text>
<text x="233.8" y="384.4">2,023</text>
<text x="256.4" y="388.4">3,461</text>
<text x="264.9" y="384.4">4,200</text>
<text x="269.9" y="388.4">0,190</text>
<text x="283" y="388.4">1,483</text>
<text x="530.9" y="389.8">Katuse plaan</text>
<text x="249.9" y="392.4">8,101</text>
</g>
<g font-size="2.1">
<text x="481.3" y="378.7">Töönr</text>
<text x="481.3" y="382.2">TRN</text>
<text x="493.4" y="382">AR-5-02</text>
<text x="493.7" y="378.7">Tähis</text>
<text x="506" y="378.9">Kuupäev</text>
<text x="506" y="382">05.11.2024</text>
<text x="531.2" y="378.7">Staadium</text>
<text x="531.2" y="382.2">PÕHIPROJEKT</text>
<text x="561.2" y="378.7">Mõõtkava</text>
<text x="561.2" y="382.2">M1:100</text>
<text x="481.3" y="386.2">Tellija</text>
<text x="481.3" y="389.2">Eraisik</text>
<text x="531.2" y="386.2">Joonise nimetus</text>
<text x="481.3" y="394">Arhitekt</text>
<text x="531.2" y="393.7">Objekti nimi ja asukoht</text>
<text x="403.2" y="400.5">Grosberg Consulting OÜ</text>
<text x="481.3" y="396.9">Kaspar Stroom</text>
<text x="481.3" y="401.2">Vastutav arhitekt</text>
<text x="403.2" y="403">Reg.nr. 14803725</text>
<text x="403.2" y="405">Otsa tee 7-2, Järveküla, Rae vald</text>
<text x="481.3" y="404.1">Veiko Koppe</text>
</g>
</svg>
